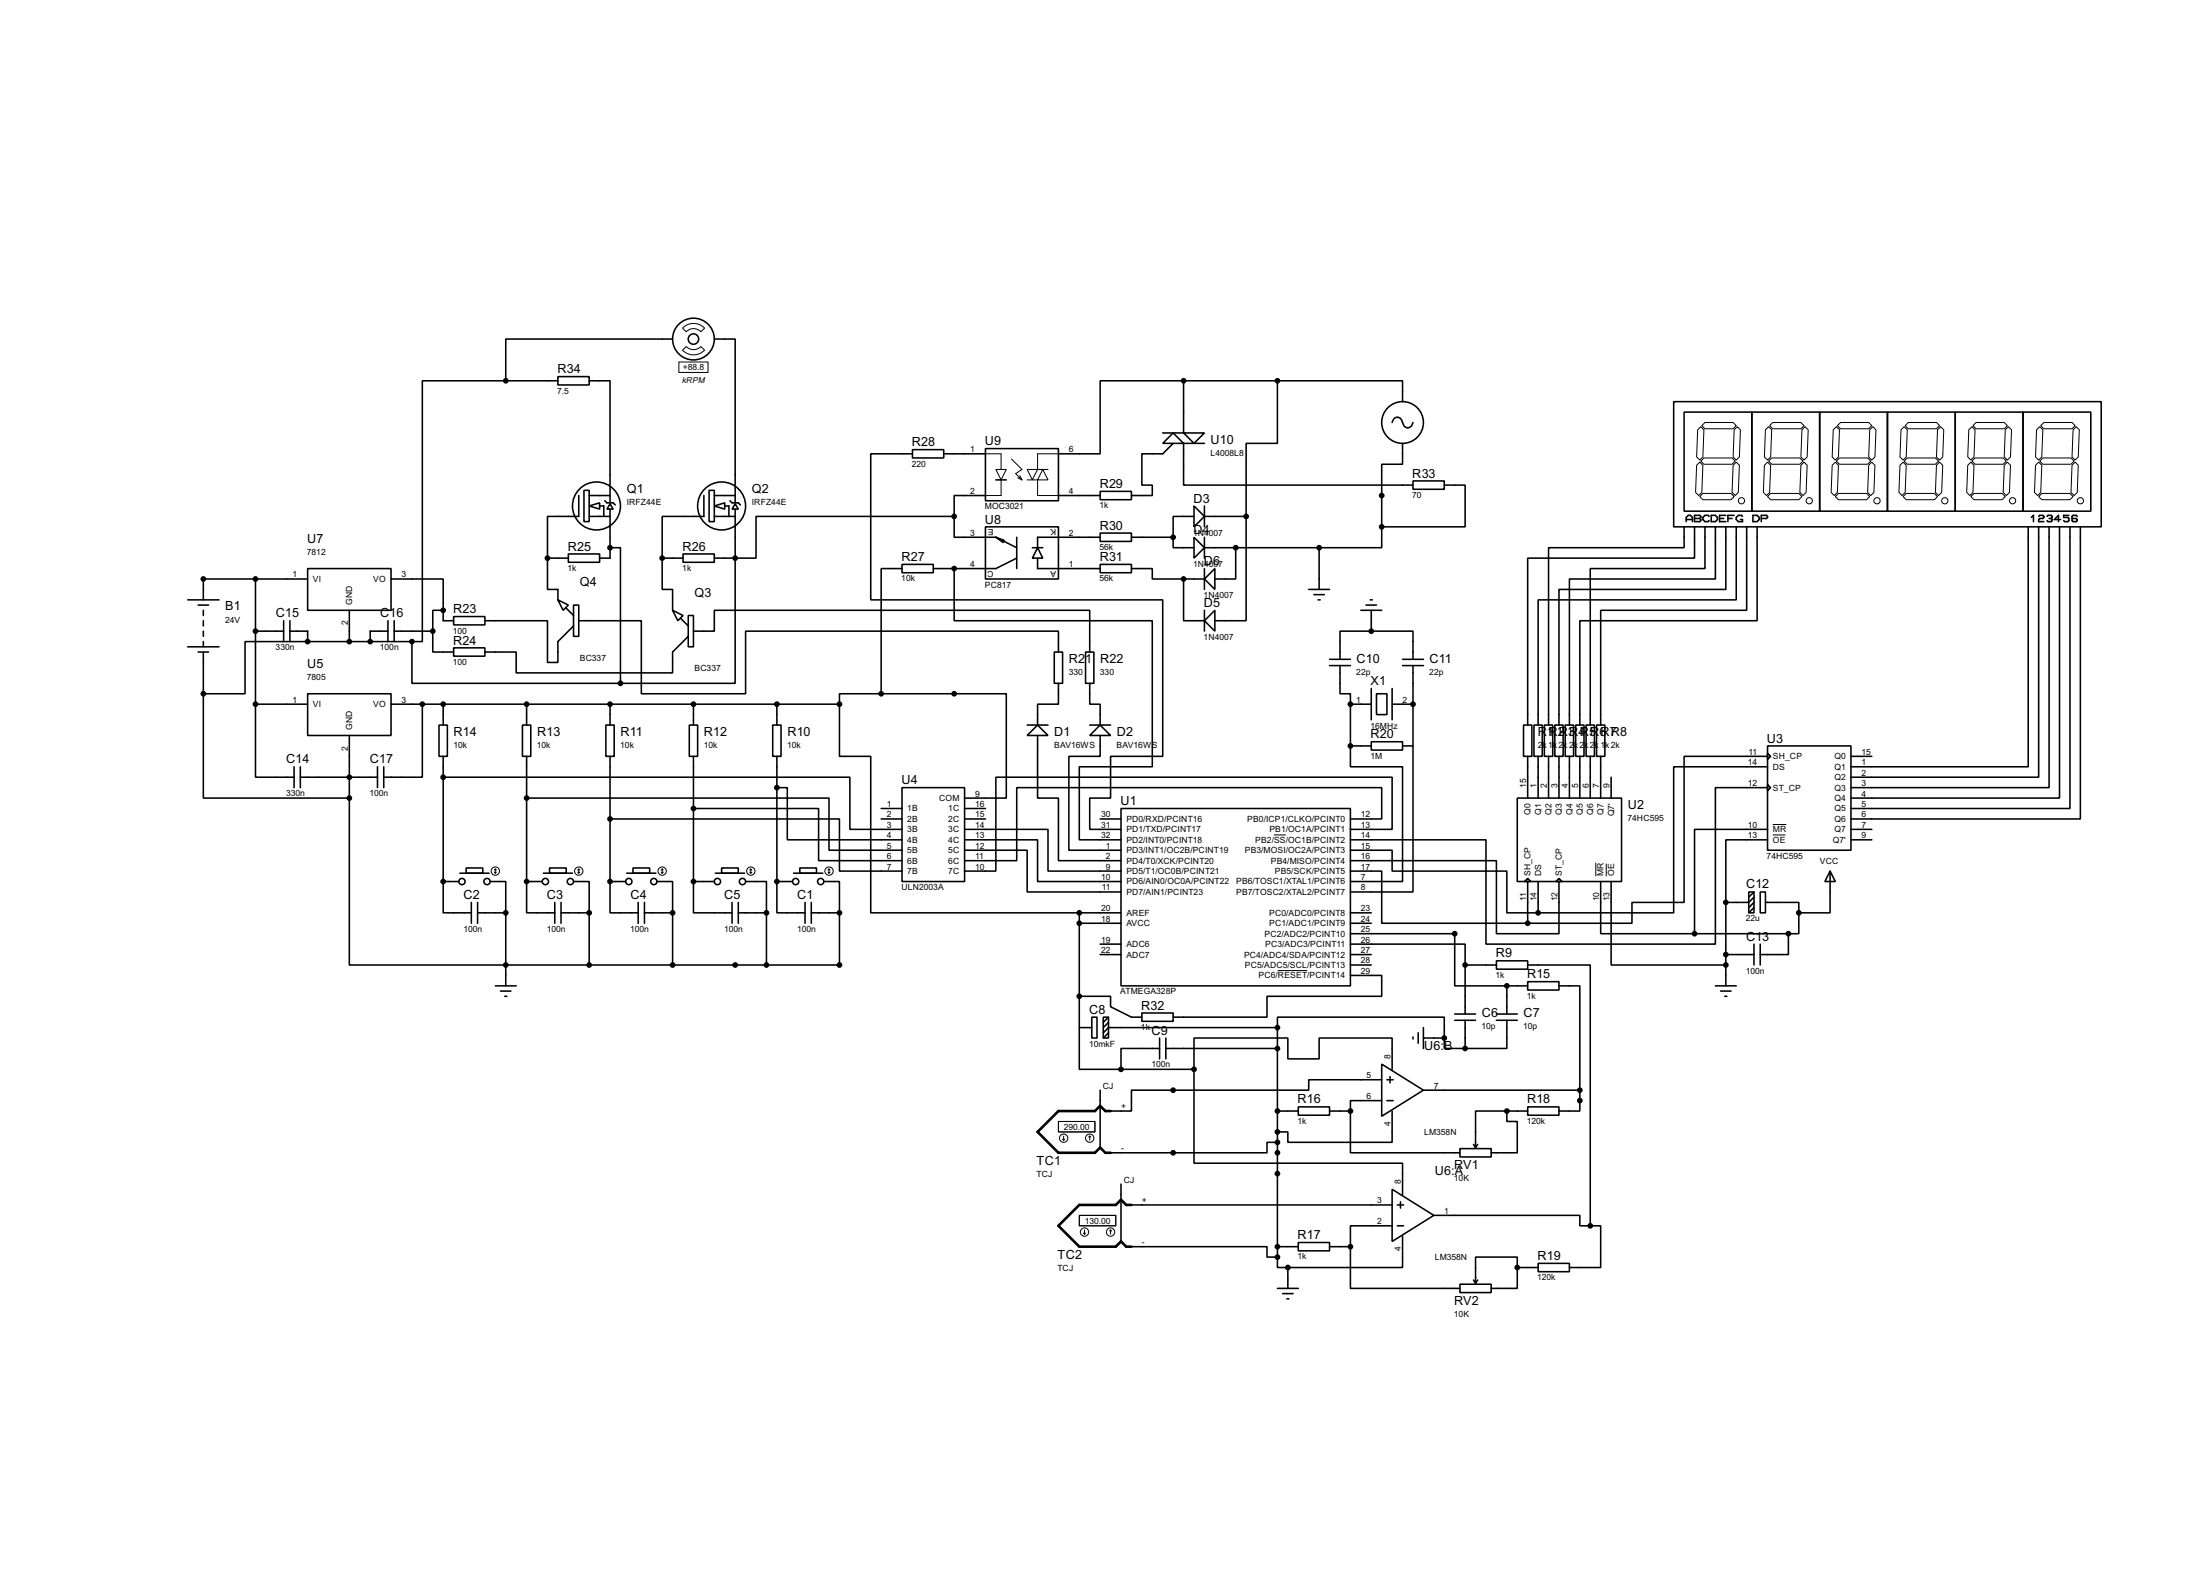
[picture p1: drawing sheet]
<svg xmlns="http://www.w3.org/2000/svg" width="536mm" height="383mm" viewBox="0 0 536 383" stroke-linecap="round" stroke-linejoin="round" font-family="sans-serif">
<g fill="none" stroke="#000" stroke-width=".38">
<path d="M123.2 92.7h-20.3v63.5h-2.6M123.2 92.7h12.7M135.9 91.7h7.6v2h-7.6zM143.5 92.7h5.1v25.4M163.8 82.5h-40.6v10.2M174 82.5h5.1v35.6M288.3 92.7h-20.3v17.8h-10.2M288.3 92.7h22.8M288.3 92.7v12.7h-5.1M311.1 92.7h30.5v5.1M311.1 92.7v15.2h-7.6v17.8M407.7 97.8h104.1v30.5h-104.1z"/>
<path d="M142.2 119.4h1.3v7.6h-1.3zM148.6 118.4v4M172.7 119.4h1.3v7.6h-1.3zM179.1 118.4v4M222.2 109.5h7.7v2h-7.7zM222.2 110.5h-10.1v35.5h71.1v38.1h-12.7v10.2h-5.1v7.6h7.6M229.9 110.5h10.1M240 109.2h17.8v12.7h-17.8zM242.6 116.8h2.5M268 119.6h7.6v2.1h-7.6zM283.2 107.9l2.5-2.5 2.6 2.5zM285.7 107.9l-2.5 2.6h-5.1v7.6h2.6v2.5h-5.1"/>
<path d="M288.3 105.4h5.1l-2.6 2.5zM293.4 107.9h-5.1v10.2h55.9M339.1 102.9a1.27 1.27 0 0 1 1.3-1.3 1.27 1.27 0 0 1 1.2 1.3 1.27 1.27 0 0 0 1.3 1.2 1.27 1.27 0 0 0 1.3-1.2M341.6 107.9v5.1h-5.1v15.3M344.2 117.1h7.6v2h-7.6zM351.8 118.1h5.1v10.2h-20.4M410.2 100.3h16.5v24.2h-16.5zM426.7 100.3h16.5v24.2h-16.5zM443.2 100.3h16.5v24.2h-16.5zM459.7 100.3h16.5v24.2h-16.5zM476.2 100.3h16.6v24.2h-16.6zM492.8 100.3h16.5v24.2h-16.5z"/>
<path d="M74.9 138.4h20.3v10.2h-20.3zM133.3 135.9v7.6h2.6v2.5M133.3 135.9h5.1M138.4 134.9h7.6v2h-7.6zM141 120.6v5.1h-7.7v10.2M143.5 123.2l2.5-.8v1.6zM143.5 120.6h5.1M143.5 125.7h5.1M146 123.2h1.1v2.5M147.3 121.9l.5 .5h1.6l.5 .5M148.6 122.7l.8 1.3h-1.6zM148.6 133.3h2.5v33.1"/>
<path d="M148.6 124v11.9h-2.6M161.3 135.9v7.6h2.5v5.1M161.3 135.9h5.1M166.4 134.9h7.6v2h-7.6zM171.4 120.6v5.1h-10.1v10.2M174 123.2l2.5-.8v1.6zM174 135.9h5.1M174 120.6h5.1M174 125.7h5.1M176.5 123.2h1v2.5M177.8 121.9l.5 .5h1.5l.5 .5M179.1 122.7l.7 1.3h-1.5z"/>
<path d="M179.1 135.9v30.5h-28M179.1 124v11.9M219.7 137.4h7.6v2h-7.6zM219.7 138.4h-5.1v30.5M232.4 138.4v12.7h48.3v35.6h-17.8v17.8h10.1M232.4 125.7v5.1h10.2M232.4 125.7h-48.3v10.2h-5M240 128.3h17.8v12.7h-17.8zM240 120.6h-7.6v5.1M242.6 130.8l5 2.5M242.6 130.8l1.7 1.3M242.6 130.8l2 .8"/>
<path d="M247.6 135.9l-5 2.5h-15.3M247.6 130.8v7.6M251.5 133.3h2.5M252.7 133.3l1.3 2.6h-2.5zM252.7 135.9v2.5h15.3M257.8 120.6h10.2M268 129.8h7.6v2h-7.6zM268 137.4h7.6v2h-7.6zM268 130.8h-15.3v2.5M275.6 138.4h5.1v2.6h7.6M275.6 130.8h10.1M285.7 130.8v2.5h5.1"/>
<path d="M290.8 123.2l2.6 2.5-2.6 2.6zM290.8 130.8l2.6 2.5-2.6 2.6zM290.8 125.7h-5.1v5.1M293.4 133.3h27.9M293.4 125.7h10.1M293.4 123.2v5.1M293.4 130.8v5.1M293.4 138.4v5.1M301 133.3v7.7h-5.1M303.5 125.7v25.4h-7.6M321.3 133.3v10.2M336.5 128.3v5h-15.2"/>
<path d="M410.2 128.3v5h-33v43.2M410.7 127v-1l.5-.5h.5l.5 .5v1M410.7 126.5h1.5M412.7 128.3v7.6h-40.6v40.6M412.7 125.5h1.3l.3 .2-.3 .5 .3 .5-.3 .3h-1.3zM412.7 126.2h1.3M415.3 128.3v10.1h-28v38.1M416.3 125.7l-.2-.2h-.8l-.5 .5v.5l.5 .5h.8l.2-.3M416.8 125.5h1l.5 .5v.5l-.5 .5h-1zM417.8 128.3v12.7h-35.5v35.5M418.8 126.2h1.1M420.4 128.3v15.2h-40.7v33"/>
<path d="M420.4 125.5h-1.6v1.5h1.6M420.9 126.2h1M422.4 125.5h-1.5v1.5M422.9 128.3v17.7h-48.3v30.5M424.4 125.7l-.2-.2h-.8l-.5 .5v.5l.5 .5h1v-.5h-.5M425.4 128.3v20.3h-35.5v27.9M427 125.5h1l.5 .5v.5l-.5 .5h-1zM428 128.3v22.8h-43.2v25.4M429 126.2h1.3l.2-.5-.2-.2h-1.3v1.5M494 128.3v58.4h-43.2M494.8 126l.5-.5v1.5M496.6 128.3v60.9h-45.8"/>
<path d="M496.6 125.7l.2-.2h.8l.2 .5-.2 .2h-.8l-.2 .3v.5h1.2M498.6 125.7l.3-.2h.7l.3 .2-.3 .5M499.1 128.3v63.5h-48.3M499.1 126.2h.5M499.6 126.2l.3 .3-.3 .5h-.7l-.3-.3M501.6 128.3v66h-50.8M501.9 126.5h-1.5l1-1v1.5M503.9 125.5h-1.2v.5h1l.2 .2v.5l-.2 .3h-.8l-.2-.3M504.2 128.3v68.5h-53.4M506 125.7l-.3-.2h-.7l-.3 .2v1l.3 .3h.7l.3-.3-.3-.5h-1M506.7 128.3v71.1h-55.9M45.7 146h7.6"/>
<path d="M45.7 157.5h7.6M48.3 147.3h2.5M48.3 158.7h2.5M49.5 148.6v1.3M49.5 151.1v1.3M49.5 153.7v1.2M49.5 156.2v1.3M49.5 158.7v10.2M62.2 141v30.4M62.2 153.7h6.9M69.1 151.1v5.1M70.6 153.7h4.3v2.5"/>
<path d="M70.6 151.1v5.1M74.9 156.2h-15.2v12.7h-10.2M74.9 141h-25.4v5M74.9 156.2h25.4M85.1 148.6v7.6M94.5 153.7h-4.3v2.5M94.5 151.1v5.1M95.2 141h12.7v7.6M96 153.7h9.4M96 151.1v5.1M100.3 156.2v10.2h50.8M105.4 153.7v5h5.1"/>
<path d="M107.9 148.6h-2.5v5.1M107.9 148.6v2.5h2.6M110.5 150.1h7.6v2h-7.6zM110.5 157.7h7.6v2.1h-7.6zM118.1 151.1h15.2v10.2h2.6v-5.1l3.8-3.8M135.9 146l2.5 1.3-1.2 1.3zM137.9 148.1l1.8 1.8M139.7 147.3h1.3v7.6h-1.3zM141 151.1h15.2v17.8h25.4v-15.2h76.2v5M163.8 148.6l2.6 1.3-1.3 1.2zM165.9 150.6l1.7 1.8M167.6 149.9h1.3v7.6h-1.3z"/>
<path d="M167.6 154.9l-3.8 3.8v5.1h-38.1v-5.1h-7.6M168.9 153.7h5.1v-5.1h91.4v10.1M256.8 158.7h2v7.7h-2zM264.4 158.7h2v7.7h-2zM288.3 141v10.1h5.1M288.3 141h5.1M293.4 151.1l2.5-2.5v5.1zM293.4 141l2.5-2.6v5.1zM293.4 148.6v5.1M318.8 143.5h5M320 144.8h2.6M321.1 146h.5"/>
<path d="M331.5 148.6h5M332.7 147.3h2.6M333.8 146h.5M334 153.7h-7.6v6.8M334 153.7h10.2v6.8M334 148.6v5.1M49.5 168.9v25.4h35.6M62.2 171.4v17.8h9.4M62.2 171.4h12.7M74.9 168.9h20.3v10.2h-20.3zM85.1 179.1v15.2M95.2 171.4h109.3"/>
<path d="M102.9 171.4v17.8h-9.4M106.9 176.5h2.1v7.6h-2.1zM107.9 171.4v5.1M127.3 176.5h2v7.6h-2zM128.3 171.4v5.1M147.6 176.5h2v7.6h-2zM148.6 171.4v5.1M167.9 176.5h2v7.6h-2zM168.9 171.4v5.1M188.2 176.5h2v7.6h-2zM189.2 171.4v5.1M204.5 171.4v12.7h7.6v38.1h50.8"/>
<path d="M214.6 168.9h-10.1v2.5M214.6 168.9h30.5v25.4h-10.2M250.2 176.5h5.1M252.7 176.5l2.6 2.6h-5.1zM252.7 179.1v15.2h5.1v15.2h15.2M257.8 166.4v5h-5.1v5.1M265.4 166.4v5h2.6v5.1M265.4 176.5h5.1M268 176.5l2.5 2.6h-5.1zM268 179.1v5h-7.7v22.9h12.7M323.8 160.5h5.1M323.8 162.1h5.1"/>
<path d="M326.4 162.1v6.8h2.5v2.5M328.9 171.4h5.1M328.9 171.4v10.2M334 167.6v7.7M335.3 168.9h2.5v5.1h-2.5zM339.1 171.4h5.1M339.1 167.6v7.7M341.6 160.5h5.1M341.6 162.1h5.1M344.2 171.4v45.8h-15.3M344.2 162.1v9.3M371.1 176.5h2v7.6h-2z"/>
<path d="M373.6 176.5h2.1v7.6h-2.1zM376.2 176.5h2v7.6h-2zM378.7 176.5h2v7.6h-2zM381.3 176.5h2v7.6h-2zM383.8 176.5h2v7.6h-2zM386.3 176.5h2.1v7.6h-2.1zM388.9 176.5h2v7.6h-2zM71.6 186.7v5.1M73.2 189.2h18.7M73.2 186.7v5.1M85.1 194.3v40.6h119.4v-12.7M91.9 186.7v5.1"/>
<path d="M93.5 186.7v5.1M107.9 189.2h99.1v12.7h12.7M107.9 184.1v30.5M128.3 194.3h73.6v12.7h17.8M128.3 184.1v30.5M148.6 199.4h55.9v12.7h15.2M148.6 184.1v30.5M168.9 196.8h30.5v12.7h20.3M168.9 184.1v30.5M189.2 191.8h2.6v12.7h27.9M189.2 184.1v30.5M214.6 199.4h5.1"/>
<path d="M214.6 196.8h5.1M219.7 191.8h15.2v22.8h-15.2zM234.9 199.4h5.1M234.9 196.8h5.1M268 199.4h5M273 196.8h55.9v43.2h-55.9zM328.9 199.4h7.6v-7.6h-88.9v17.7h-12.7M328.9 181.6v5.1h12.7v27.9h-12.7M328.9 181.6h5.1M334 180.6h7.6v2h-7.6zM341.6 181.6h2.6M369.6 194.3h25.4v20.3h-25.4z"/>
<path d="M372.1 184.1v10.2M374.6 184.1v10.2M377.2 184.1v10.2M379.7 184.1v10.2M382.3 184.1v10.2M384.8 184.1v10.2M387.3 184.1v10.2M389.9 184.1v10.2M392.4 189.2v5.1M430.5 181.6h20.3v25.4h-20.3zM430.5 183.4l.8 .7-.8 .8zM430.5 191l.8 .8-.8 .7z"/>
<path d="M430.5 186.7h-22.8v35.5h-33.1M430.5 184.1h-20.3v35.6h-12.7v5.1h-25.4M430.5 191.8h-12.7v38.1h-55.9v-25.4h-33M450.8 184.1h5.1M107.9 214.6v7.6h6.9M107.9 214.6h3.9M112 212.6h7.1M113.5 211.3h4.1v1.3h-4.1zM114.8 219.7v5.1M116.3 219.7v5.1M119.4 214.6h3.8v7.6M128.3 214.6v7.6h6.8"/>
<path d="M128.3 214.6h3.8M132.3 212.6h7.1M133.9 211.3h4v1.3h-4zM135.1 219.7v5.1M136.7 219.7v5.1M139.7 214.6h3.8v7.6M148.6 214.6v7.6h6.8M148.6 214.6h3.8M152.7 212.6h7.1M154.2 211.3h4v1.3h-4zM155.4 219.7v5.1M157 219.7v5.1"/>
<path d="M160 214.6h3.8v7.6M168.9 214.6v7.6h9.4M168.9 214.6h5.1M174.2 212.6h7.2M175.8 211.3h4v1.3h-4zM178.3 219.7v5.1M179.8 219.7v5.1M181.6 214.6h5.1v7.6M189.2 214.6v7.6h6.9M189.2 214.6h3.8M193.3 212.6h7.1M194.8 211.3h4.1v1.3h-4.1z"/>
<path d="M196.1 219.7v5.1M197.6 219.7v5.1M200.7 214.6h3.8v7.6M234.9 201.9h20.4v10.2h17.7M234.9 204.5h17.8v10.1h20.3M234.9 207h15.3v10.2h22.8M328.9 201.9h10.2v-12.7h-96.5v22.9h-7.7M328.9 207h10.2v5.1h27.9v10.1h7.6M328.9 212.1h7.6v12.7h35.6M328.9 209.5h35.6v17.8h15.2v-12.7M371.3 214.6l.8-.7 .8 .7zM372.1 214.6v10.2"/>
<path d="M374.6 214.6v7.6M379 214.6l.7-.7 .8 .7zM389.9 214.6v12.7h22.8M392.4 214.6v20.3h28M420.4 219.7v20.3M426 217.2h1.2v5h-1.2zM427.2 218.4l-1.2 1.3h-5.6M427.2 219.7l-1.2 1.3M427.2 217.2l-1.2 1.2M428.8 217.2h1.2v5h-1.2zM430 219.7h8.1v2.5M430.5 201.9h-17.8v25.4"/>
<path d="M430.5 204.5h-10.1v15.2M445.8 212.1l1.2 2.5h-2.5zM445.8 212.1v10.1h-7.7M450.8 201.9h5.1M450.8 204.5h5.1M116.3 222.2h6.9M123.2 222.2v17.8M136.7 222.2h6.8M143.5 222.2v12.7M157 222.2h6.8M163.8 222.2v12.7M179.8 222.2h6.9"/>
<path d="M186.7 222.2v12.7M197.6 222.2h6.9M262.9 222.2h10.1M262.9 224.8h10.1M262.9 222.2v20.4M268 232.4h5M268 229.9h5M328.9 229.9h28v5M328.9 237.5h7.6v5.1h-27.9v5h-22.9M328.9 227.3h25.4v12.7h12.7M328.9 222.2h5.1M328.9 234.9h5.1"/>
<path d="M328.9 224.8h5.1M328.9 232.4h5.1M356.9 234.9h7.6M356.9 234.9v12M364.5 233.9h7.6v2.1h-7.6zM372.1 239h7.6v2h-7.6zM372.1 234.9h15.2v63.5M412.7 227.3h22.9M420.4 232.4h6.8M427.2 221l-1.2 1.2M427.2 229.9v5M428.8 229.9v5"/>
<path d="M435.6 227.3v5.1h-6.8M438.1 222.2v5.1h-2.5M120.6 240h5.1M121.9 241.3h2.6M122.9 242.6h.5M262.9 242.6v17.7h10.1M262.9 242.6h7.6v2.5l5.1 2.5h2.5M262.9 250.2h3M265.9 247.6h1.3v5.1h-1.3zM268.7 247.6h1.3v5.1h-1.3zM270 247.6l-1.3 1.3M270 248.9l-1.3 1.3"/>
<path d="M270 251.5l-1.3 1.2M278.1 246.6h7.6v2.1h-7.6zM282.4 255.3h-9.4v5M282.4 252.7v5.1M284 255.3h27.1M284 252.7v5.1M311.1 250.2v-2.6h40.7v5.1M311.1 250.2h-41.1l-1.3 1.3M311.1 250.2v55.9M336.5 259.1l10.2 6.3-10.2 6.4zM344.2 252.5v.5M345.4 251.5v2.5"/>
<path d="M346.7 252.7h5.1M346.7 250.2v5.1M351.8 252.7v2.6h5.1M354.3 248.4h5.1M354.3 246.9h5.1M356.9 248.4v6.9M364.5 248.4h5.1M364.5 246.9h5.1M367 248.4v6.9h-10.1M367 240h5.1M367 240v6.9M379.7 240h5.1v25.4"/>
<path d="M417.8 240h5.1M419.1 241.3h2.5M420.1 242.6h.5M268 265.4v14M273 260.3h17.8M290.8 260.3v-7.6h22.9v5.1h7.6v-5.1h17.8v7.6M290.8 260.3v22.9h50.8v7.6M311.1 278.1h-2.5v2.6h-38.1M311.1 270.5h5.1M316.2 269.5h7.6v2h-7.6zM323.8 270.5h5.1M328.9 270.5v10.2h26.7"/>
<path d="M336.5 268h-7.6v2.5M336.5 262.9h-17.7v2.5h-43.2v5.1h-5.1M337.8 268h1.5M337.8 262.9h1.5M338.6 262.1v1.6M339.1 270.5v7.6h-25.4v-2.5h-2.6M346.7 265.4h38.1M355.6 279.7h7.6v2h-7.6zM358.9 278.6l.5 .8M359.9 278.6l-.5 .8M367 270.5h-7.6v8.9M367 270.5v2.5h2.6v7.7h-6.4"/>
<path d="M367 270.5h5.1M372.1 269.5h7.6v2h-7.6zM384.8 265.4v5.1h-5.1M273 288.3v14M275.6 293.4h63.5M339.1 289.6l10.1 6.3-10.1 6.4zM339.1 298.4h-10.2v5.1M340.4 293.4h1.5M340.4 298.4h1.5M341.1 292.6v1.5M349.2 295.9h35.6v2.5h2.5M387.3 298.4h2.6v10.2h-7.6"/>
<path d="M275.6 303.5h33v2.6h2.5M311.1 306.1v2.5h2.6M311.1 303.5h5.1M311.1 313.7h5.1M312.4 315h2.6M313.4 316.2h.5M313.7 308.6v5.1M316.2 302.5h7.6v2h-7.6zM323.8 303.5h5.1M328.9 303.5v10.2h26.7M341.6 301v7.6h-27.9M355.6 312.7h7.6v2h-7.6z"/>
<path d="M358.9 311.7l.5 .7M359.9 311.7l-.5 .7M369.6 308.6v-2.5h-10.2v6.3M369.6 308.6v5.1h-6.4M369.6 308.6h5M374.6 307.6h7.7v2h-7.7z"/>
<circle cx="168.9" cy="82.5" r="5.1"/>
<circle cx="168.9" cy="82.6" r="1.27"/>
<circle cx="341.6" cy="102.9" r="5.1"/>
<circle cx="145.3" cy="123.2" r="5.8"/>
<circle cx="175.8" cy="123.2" r="5.8"/>
<circle cx="112.5" cy="214.6" r=".76"/>
<circle cx="118.6" cy="214.6" r=".76"/>
<circle cx="132.8" cy="214.6" r=".76"/>
<circle cx="138.9" cy="214.6" r=".76"/>
<circle cx="153.2" cy="214.6" r=".76"/>
<circle cx="159.3" cy="214.6" r=".76"/>
<circle cx="174.8" cy="214.6" r=".76"/>
<circle cx="180.8" cy="214.6" r=".76"/>
<circle cx="193.8" cy="214.6" r=".76"/>
<circle cx="199.9" cy="214.6" r=".76"/>
</g>
<g fill="none" stroke="#000" stroke-width=".24">
<path d="M166.2 79.9a3.7 3.7 0 0 1 5.4 0l-.9 .9a2.51 2.51 0 0 0-3.6 0zM165.4 88.1h7.1v2.6h-7.1zM166.2 85.3l.9-.9a2.51 2.51 0 0 0 3.6 0l.9 .9a3.7 3.7 0 0 1-5.4 0zM240 110.5h3.8v3.8M242.6 114.3h2.5l-1.3 2.5zM243.8 116.8v3.8h-3.8M246.4 111.8l2.5 2.5-1.5 1 1.5 1.5M247.9 116.3l1 .5M248.4 115.8l.5 1M250.2 114.3h2.5l-1.2 2.5zM250.2 116.8h2.5v3.8h5.1M254 114.3l1.3 2.5h-2.6z"/>
<path d="M257.8 110.5h-5.1v3.8h2.6M413.3 113.3l.7-.8 .8 .8-.3 6.6-.7 .7-.8-.7zM413.5 104.6l.8-.7 .7 .7-.2 6.7-.8 .7-.7-.7zM414.3 112.3l.7-.8h6.9l.8 .8-.8 .7h-6.9zM414.5 103.6l.8-.7h6.8l.8 .7-.8 .8h-6.8zM422.1 113.3l.8-.8 .8 .8-.3 6.6-.7 .7-.8-.7zM422.4 104.6l.8-.7 .7 .7-.2 6.7-.8 .7-.8-.7zM429.8 113.3l.7-.8 .8 .8-.3 6.6-.7 .7-.8-.7zM430 104.6l.8-.7 .7 .7-.2 6.7-.8 .7-.7-.7zM430.8 112.3l.7-.8h6.9l.8 .8-.8 .7h-6.9zM431 103.6l.8-.7h6.9l.7 .7-.7 .8h-6.9zM438.7 113.3l.7-.8 .8 .8-.3 6.6-.7 .7-.8-.7z"/>
<path d="M438.9 104.6l.8-.7 .7 .7-.2 6.7-.8 .7-.7-.7zM446.3 113.3l.7-.8 .8 .8-.3 6.6-.7 .7-.8-.7zM446.5 104.6l.8-.7 .8 .7-.3 6.7-.8 .7-.7-.7zM447.3 112.3l.8-.8h6.8l.8 .8-.8 .7h-6.8zM447.5 103.6l.8-.7h6.9l.7 .7-.7 .8h-6.9zM455.2 113.3l.7-.8 .8 .8-.3 6.6-.7 .7-.8-.7zM455.4 104.6l.8-.7 .7 .7-.2 6.7-.8 .7-.7-.7zM462.8 113.3l.7-.8 .8 .8-.2 6.6-.8 .7-.8-.7zM463 104.6l.8-.7 .8 .7-.3 6.7-.8 .7-.7-.7zM463.8 112.3l.8-.8h6.8l.8 .8-.8 .7h-6.8zM464.1 103.6l.7-.7h6.9l.7 .7-.7 .8h-6.9zM471.7 113.3l.7-.8 .8 .8-.3 6.6-.7 .7-.8-.7z"/>
<path d="M471.9 104.6l.8-.7 .8 .7-.3 6.7-.8 .7-.7-.7zM479.3 113.3l.8-.8 .7 .8-.2 6.6-.8 .7-.8-.7zM479.6 104.6l.7-.7 .8 .7-.3 6.7-.7 .7-.8-.7zM480.3 112.3l.8-.8h6.8l.8 .8-.8 .7h-6.8zM480.6 103.6l.7-.7h6.9l.7 .7-.7 .8h-6.9zM488.2 113.3l.7-.8 .8 .8-.2 6.6-.8 .7-.8-.7zM488.4 104.6l.8-.7 .8 .7-.3 6.7-.8 .7-.7-.7zM495.8 113.3l.8-.8 .7 .8-.2 6.6-.8 .7-.7-.7zM496.1 104.6l.7-.7 .8 .7-.3 6.7-.7 .7-.8-.7zM496.8 112.3l.8-.8h6.8l.8 .8-.8 .7h-6.8zM497.1 103.6l.7-.7h6.9l.8 .7-.8 .8h-6.9zM504.7 113.3l.8-.8 .7 .8-.2 6.6-.8 .7-.8-.7z"/>
<path d="M505 104.6l.7-.7 .8 .7-.3 6.7-.7 .7-.8-.7zM414 120.9l.8-.8h6.8l.8 .8-.8 .8h-6.8zM430.5 120.9l.8-.8h6.8l.8 .8-.8 .8h-6.8zM447 120.9l.8-.8h6.9l.7 .8-.7 .8h-6.9zM463.5 120.9l.8-.8h6.9l.7 .8-.7 .8h-6.9zM480.1 120.9l.7-.8h6.9l.7 .8-.7 .8h-6.9zM496.6 120.9l.7-.8h6.9l.8 .8-.8 .8h-6.9zM120.4 212.3l.2 .3M120.6 211.6v1M120.6 211.6l-.2 .2M120.6 211.6l.3 .2M120.9 212.3l-.3 .3"/>
<path d="M140.7 212.3l.3 .3M141 211.6v1M141 211.6l-.3 .2M141 211.6l.2 .2M141.2 212.3l-.2 .3M161 212.3l.3 .3M161.3 211.6v1M161.3 211.6l-.3 .2M161.3 211.6l.2 .2M161.5 212.3l-.2 .3M182.6 212.3l.3 .3M182.9 211.6v1"/>
<path d="M182.9 211.6l-.3 .2M182.9 211.6l.2 .2M183.1 212.3l-.2 .3M201.7 212.3l.2 .3M201.9 211.6v1M201.9 211.6l-.2 .2M201.9 211.6l.3 .2M202.2 212.3l-.3 .3M310.3 203.3h2.9M388.7 210.1v3.3M391.2 210.3v3.1M431.8 203.3h3.1"/>
<path d="M431.8 200.7h3.3M311.2 236.3h7.2M257.8 273h8.9v2.6h-8.9zM258.8 277.4l.3 .2M259.1 276.6v1M259.3 277.4l-.2 .2M265.4 276.6l-.2 .3M265.4 276.6l.3 .3M265.4 276.6v1M262.9 295.9h8.9v2.5h-8.9zM264.2 299.5v1M270.5 299.5l-.2 .2"/>
<path d="M270.5 299.5l.3 .2M270.5 299.5v1M263.9 300.2l.3 .3M264.4 300.2l-.2 .3"/>
<circle cx="424.2" cy="121.9" r=".76"/>
<circle cx="440.7" cy="121.9" r=".76"/>
<circle cx="457.2" cy="121.9" r=".76"/>
<circle cx="473.7" cy="121.9" r=".76"/>
<circle cx="490.2" cy="121.9" r=".76"/>
<circle cx="506.7" cy="121.9" r=".76"/>
<circle cx="120.6" cy="212.1" r="1.02"/>
<circle cx="141" cy="212.1" r="1.02"/>
<circle cx="161.3" cy="212.1" r="1.02"/>
<circle cx="182.9" cy="212.1" r="1.02"/>
<circle cx="201.9" cy="212.1" r="1.02"/>
<circle cx="259.1" cy="277.1" r="1.02"/>
<circle cx="265.4" cy="277.1" r="1.02"/>
<circle cx="264.2" cy="300" r="1.02"/>
<circle cx="270.5" cy="300" r="1.02"/>
</g>
<g fill="#000" stroke="#000" stroke-width=".38">
<circle cx="123.2" cy="92.7" r=".51"/>
<circle cx="288.3" cy="92.7" r=".51"/>
<circle cx="311.1" cy="92.7" r=".51"/>
<circle cx="133.3" cy="135.9" r=".51"/>
<circle cx="148.6" cy="133.3" r=".51"/>
<circle cx="161.3" cy="135.9" r=".51"/>
<circle cx="179.1" cy="135.9" r=".51"/>
<circle cx="232.4" cy="125.7" r=".51"/>
<circle cx="232.4" cy="138.4" r=".51"/>
<circle cx="285.7" cy="130.8" r=".51"/>
<circle cx="301" cy="133.3" r=".51"/>
<circle cx="303.5" cy="125.7" r=".51"/>
<circle cx="321.3" cy="133.3" r=".51"/>
<circle cx="336.5" cy="128.3" r=".51"/>
<circle cx="336.5" cy="120.6" r=".51"/>
<circle cx="49.5" cy="141" r=".51"/>
<circle cx="62.2" cy="141" r=".51"/>
<circle cx="62.2" cy="153.7" r=".51"/>
<circle cx="74.9" cy="156.2" r=".51"/>
<circle cx="85.1" cy="156.2" r=".51"/>
<circle cx="90.2" cy="156.2" r=".51"/>
<circle cx="100.3" cy="156.2" r=".51"/>
<circle cx="105.4" cy="153.7" r=".51"/>
<circle cx="107.9" cy="148.6" r=".51"/>
<circle cx="288.3" cy="141" r=".51"/>
<circle cx="334" cy="153.7" r=".51"/>
<circle cx="49.5" cy="168.9" r=".51"/>
<circle cx="62.2" cy="171.4" r=".51"/>
<circle cx="102.9" cy="171.4" r=".51"/>
<circle cx="107.9" cy="171.4" r=".51"/>
<circle cx="128.3" cy="171.4" r=".51"/>
<circle cx="148.6" cy="171.4" r=".51"/>
<circle cx="151.1" cy="166.4" r=".51"/>
<circle cx="168.9" cy="171.4" r=".51"/>
<circle cx="189.2" cy="171.4" r=".51"/>
<circle cx="204.5" cy="171.4" r=".51"/>
<circle cx="214.6" cy="168.9" r=".51"/>
<circle cx="232.4" cy="168.9" r=".51"/>
<circle cx="328.9" cy="171.4" r=".51"/>
<circle cx="344.2" cy="171.4" r=".51"/>
<circle cx="85.1" cy="189.2" r=".51"/>
<circle cx="85.1" cy="194.3" r=".51"/>
<circle cx="107.9" cy="189.2" r=".51"/>
<circle cx="128.3" cy="194.3" r=".51"/>
<circle cx="148.6" cy="199.4" r=".51"/>
<circle cx="168.9" cy="196.8" r=".51"/>
<circle cx="189.2" cy="191.8" r=".51"/>
<circle cx="328.9" cy="181.6" r=".51"/>
<circle cx="107.9" cy="214.6" r=".51"/>
<circle cx="128.3" cy="214.6" r=".51"/>
<circle cx="148.6" cy="214.6" r=".51"/>
<circle cx="168.9" cy="214.6" r=".51"/>
<circle cx="189.2" cy="214.6" r=".51"/>
<circle cx="420.4" cy="219.7" r=".51"/>
<circle cx="123.2" cy="222.2" r=".51"/>
<circle cx="123.2" cy="234.9" r=".51"/>
<circle cx="143.5" cy="234.9" r=".51"/>
<circle cx="143.5" cy="222.2" r=".51"/>
<circle cx="163.8" cy="222.2" r=".51"/>
<circle cx="163.8" cy="234.9" r=".51"/>
<circle cx="179.1" cy="234.9" r=".51"/>
<circle cx="186.7" cy="222.2" r=".51"/>
<circle cx="186.7" cy="234.9" r=".51"/>
<circle cx="204.5" cy="222.2" r=".51"/>
<circle cx="204.5" cy="234.9" r=".51"/>
<circle cx="262.9" cy="224.8" r=".51"/>
<circle cx="262.9" cy="222.2" r=".51"/>
<circle cx="354.3" cy="227.3" r=".51"/>
<circle cx="356.9" cy="234.9" r=".51"/>
<circle cx="372.1" cy="224.8" r=".51"/>
<circle cx="374.6" cy="222.2" r=".51"/>
<circle cx="412.7" cy="227.3" r=".51"/>
<circle cx="420.4" cy="234.9" r=".51"/>
<circle cx="420.4" cy="232.4" r=".51"/>
<circle cx="435.6" cy="227.3" r=".51"/>
<circle cx="438.1" cy="222.2" r=".51"/>
<circle cx="262.9" cy="242.6" r=".51"/>
<circle cx="311.1" cy="255.3" r=".51"/>
<circle cx="311.1" cy="250.2" r=".51"/>
<circle cx="351.8" cy="252.7" r=".51"/>
<circle cx="356.9" cy="255.3" r=".51"/>
<circle cx="367" cy="240" r=".51"/>
<circle cx="273" cy="260.3" r=".51"/>
<circle cx="285.7" cy="265.4" r=".51"/>
<circle cx="290.8" cy="260.3" r=".51"/>
<circle cx="311.1" cy="270.5" r=".51"/>
<circle cx="311.1" cy="278.1" r=".51"/>
<circle cx="311.1" cy="275.6" r=".51"/>
<circle cx="328.9" cy="270.5" r=".51"/>
<circle cx="367" cy="270.5" r=".51"/>
<circle cx="384.8" cy="265.4" r=".51"/>
<circle cx="384.8" cy="268" r=".51"/>
<circle cx="285.7" cy="280.7" r=".51"/>
<circle cx="311.1" cy="285.7" r=".51"/>
<circle cx="311.1" cy="280.7" r=".51"/>
<circle cx="387.3" cy="298.4" r=".51"/>
<circle cx="311.1" cy="306.1" r=".51"/>
<circle cx="311.1" cy="303.5" r=".51"/>
<circle cx="313.7" cy="308.6" r=".51"/>
<circle cx="328.9" cy="303.5" r=".51"/>
<circle cx="369.6" cy="308.6" r=".51"/>
</g>
<path d="M270.5 270.5h-1.3l-1.2-1.3-1.3 1.3h-8.9l-5.1 5.1 5.1 5.1h8.9l1.3-1.3 1.2 1.3h1.3M275.6 293.4h-1.3l-1.3-1.3-1.2 1.3h-8.9l-5.1 5 5.1 5.1h8.9l1.2-1.2 1.3 1.2h1.3" fill="none" stroke="#000" stroke-width=".63"/>
<g font-size="3.4">
<text x="135.8" y="90.9">R34</text>
<text x="294.9" y="108">U10</text>
<text x="222.1" y="108.7">R28</text>
<text x="239.9" y="108.4">U9</text>
<text x="152.7" y="119.9">Q1</text>
<text x="183.1" y="119.9">Q2</text>
<text x="267.9" y="118.8">R29</text>
<text x="344" y="116.3">R33</text>
<text x="290.7" y="122.4">D3</text>
<text x="239.9" y="127.5">U8</text>
<text x="267.9" y="129">R30</text>
<text x="290.7" y="130">D4</text>
<text x="74.8" y="132.1">U7</text>
<text x="138.3" y="134.1">R25</text>
<text x="166.3" y="134.1">R26</text>
<text x="219.6" y="136.6">R27</text>
<text x="267.9" y="136.6">R31</text>
<text x="293.2" y="137.6">D6</text>
<text x="141.2" y="142.7">Q4</text>
<text x="54.9" y="148.6">B1</text>
<text x="110.4" y="149.3">R23</text>
<text x="169.2" y="145.2">Q3</text>
<text x="293.2" y="147.8">D5</text>
<text x="67.2" y="150.3">C15</text>
<text x="92.6" y="150.3">C16</text>
<text x="110.4" y="156.9">R24</text>
<text x="260.4" y="161.3">R21</text>
<text x="268" y="161.3">R22</text>
<text x="330.4" y="161.3">C10</text>
<text x="348.2" y="161.3">C11</text>
<text x="74.8" y="162.6">U5</text>
<text x="333.9" y="166.8">X1</text>
<text x="110.5" y="179.1">R14</text>
<text x="130.8" y="179.1">R13</text>
<text x="151.1" y="179.1">R11</text>
<text x="171.5" y="179.1">R12</text>
<text x="191.8" y="179.1">R10</text>
<text x="256.8" y="179.1">D1</text>
<text x="272" y="179.1">D2</text>
<text x="333.9" y="179.8">R20</text>
<text x="374.6" y="179.1">R</text>
<text x="376.9" y="179.1">1</text>
<text x="377.2" y="179.1">R</text>
<text x="379.4" y="179.1">2</text>
<text x="379.7" y="179.1">R</text>
<text x="382" y="179.1">3</text>
<text x="382.2" y="179.1">R</text>
<text x="384.5" y="179.1">4</text>
<text x="384.8" y="179.1">R</text>
<text x="387.1" y="179.1">5</text>
<text x="387.3" y="179.1">R</text>
<text x="389.6" y="179.1">6</text>
<text x="389.9" y="179.1">R7R8</text>
<text x="69.7" y="185.9">C14</text>
<text x="90.1" y="185.9">C17</text>
<text x="430.4" y="180.8">U3</text>
<text x="219.6" y="191">U4</text>
<text x="272.9" y="196">U1</text>
<text x="396.5" y="196.8">U2</text>
<text x="112.9" y="218.9">C2</text>
<text x="133.2" y="218.9">C3</text>
<text x="153.6" y="218.9">C4</text>
<text x="176.4" y="218.9">C5</text>
<text x="194.2" y="218.9">C1</text>
<text x="425.3" y="216.3">C12</text>
<text x="364.3" y="233.1">R9</text>
<text x="425.3" y="229">C13</text>
<text x="372" y="238.2">R15</text>
<text x="278" y="245.8">R32</text>
<text x="265.3" y="246.8">C8</text>
<text x="280.5" y="251.9">C9</text>
<text x="360.9" y="247.7">C6</text>
<text x="371.1" y="247.7">C7</text>
<text x="346.9" y="255.7">U6:B</text>
<text x="316.1" y="268.6">R16</text>
<text x="372" y="268.6">R18</text>
<text x="252.5" y="283.7">TC1</text>
<text x="349.5" y="286.2">U6:A</text>
<text x="354.2" y="284.6">RV1</text>
<text x="316.1" y="301.7">R17</text>
<text x="257.6" y="306.6">TC2</text>
<text x="374.5" y="306.7">R19</text>
<text x="354.2" y="317.6">RV2</text>
</g>
<g font-size="2.3">
<text x="135.7" y="95.8">7.5</text>
<text x="166.3" y="90.1">+88.8</text>
<text x="222.1" y="113.6">220</text>
<text x="236.3" y="110.1">1</text>
<text x="260.3" y="110.1">6</text>
<text x="294.8" y="111">L4008L8</text>
<text x="152.6" y="122.9">IRFZ44E</text>
<text x="183.1" y="122.9">IRFZ44E</text>
<text x="236.3" y="120.3">2</text>
<text x="239.9" y="124">MOC3021</text>
<text x="260.3" y="120.3">4</text>
<text x="267.8" y="123.8">1k</text>
<text x="344" y="121.2">70</text>
<text x="236.3" y="130.4">3</text>
<text x="242" y="128.8" transform="rotate(-180 242 128.8)">E</text>
<text x="257.2" y="128.8" transform="rotate(-180 257.2 128.8)">K</text>
<text x="260.3" y="130.4">2</text>
<text x="290.6" y="130.4">1N4007</text>
<text x="74.8" y="135.1">7812</text>
<text x="267.8" y="133.9">56k</text>
<text x="71.2" y="140.6">1</text>
<text x="76.2" y="141.7">VI</text>
<text x="90.9" y="141.7">VO</text>
<text x="97.8" y="140.6">3</text>
<text x="138.3" y="139">1k</text>
<text x="166.2" y="139">1k</text>
<text x="219.5" y="141.6">10k</text>
<text x="236.3" y="138">4</text>
<text x="239.9" y="143.1">PC817</text>
<text x="242" y="139" transform="rotate(-180 242 139)">C</text>
<text x="257.2" y="139" transform="rotate(-180 257.2 139)">A</text>
<text x="260.3" y="138">1</text>
<text x="267.8" y="141.6">56k</text>
<text x="290.6" y="138">1N4007</text>
<text x="85.8" y="147.3" transform="rotate(-90 85.8 147.3)">GND</text>
<text x="293.2" y="145.6">1N4007</text>
<text x="54.8" y="151.6">24V</text>
<text x="84.7" y="152.3" transform="rotate(-90 84.7 152.3)">2</text>
<text x="110.3" y="154.3">100</text>
<text x="293.2" y="155.8">1N4007</text>
<text x="67.1" y="158.3">330n</text>
<text x="92.5" y="158.3">100n</text>
<text x="110.3" y="161.9">100</text>
<text x="141.2" y="160.9">BC337</text>
<text x="74.8" y="165.6">7805</text>
<text x="169.2" y="163.4">BC337</text>
<text x="260.3" y="164.3">330</text>
<text x="267.9" y="164.3">330</text>
<text x="330.4" y="164.3">22p</text>
<text x="348.1" y="164.3">22p</text>
<text x="71.2" y="171.1">1</text>
<text x="76.2" y="172.2">VI</text>
<text x="90.9" y="172.2">VO</text>
<text x="97.8" y="171.1">3</text>
<text x="330.3" y="171.1">1</text>
<text x="341.6" y="171.1">2</text>
<text x="85.8" y="177.8" transform="rotate(-90 85.8 177.8)">GND</text>
<text x="333.8" y="177.4">16MHz</text>
<text x="84.7" y="182.8" transform="rotate(-90 84.7 182.8)">2</text>
<text x="110.4" y="182.1">10k</text>
<text x="130.8" y="182.1">10k</text>
<text x="151.1" y="182.1">10k</text>
<text x="171.4" y="182.1">10k</text>
<text x="191.7" y="182.1">10k</text>
<text x="256.8" y="182.1">BAV16WS</text>
<text x="272" y="182.1">BAV16WS</text>
<text x="333.8" y="184.7">1M</text>
<text x="374.6" y="182.1">2</text>
<text x="375.7" y="182.1">k</text>
<text x="377.1" y="182.1">1</text>
<text x="378.2" y="182.1">k</text>
<text x="379.6" y="182.1">2</text>
<text x="380.8" y="182.1">k</text>
<text x="382.2" y="182.1">2</text>
<text x="383.3" y="182.1">k</text>
<text x="384.7" y="182.1">2</text>
<text x="385.9" y="182.1">k</text>
<text x="387.3" y="182.1">2</text>
<text x="388.4" y="182.1">k</text>
<text x="389.8" y="182.1">1</text>
<text x="390.9" y="182.1">k2k</text>
<text x="425.9" y="183.8">11</text>
<text x="431.8" y="184.9">SH_CP</text>
<text x="446.8" y="184.9">Q0</text>
<text x="453.4" y="183.8">15</text>
<text x="371.7" y="191.8" transform="rotate(-90 371.7 191.8)">15</text>
<text x="374.3" y="191.8" transform="rotate(-90 374.3 191.8)">1</text>
<text x="376.8" y="191.8" transform="rotate(-90 376.8 191.8)">2</text>
<text x="379.3" y="191.8" transform="rotate(-90 379.3 191.8)">3</text>
<text x="381.9" y="191.8" transform="rotate(-90 381.9 191.8)">4</text>
<text x="384.4" y="191.8" transform="rotate(-90 384.4 191.8)">5</text>
<text x="387" y="191.8" transform="rotate(-90 387 191.8)">6</text>
<text x="389.5" y="191.8" transform="rotate(-90 389.5 191.8)">7</text>
<text x="392" y="191.8" transform="rotate(-90 392 191.8)">9</text>
<text x="425.7" y="191.4">12</text>
<text x="425.7" y="186.3">14</text>
<text x="431.8" y="187.4">DS</text>
<text x="446.8" y="187.4">Q1</text>
<text x="446.8" y="189.9">Q2</text>
<text x="453.4" y="186.3">1</text>
<text x="453.4" y="188.8">2</text>
<text x="453.4" y="191.4">3</text>
<text x="69.7" y="193.8">330n</text>
<text x="90" y="193.8">100n</text>
<text x="216" y="196.5">1</text>
<text x="221" y="197.6">1B</text>
<text x="228.8" y="195">COM</text>
<text x="231" y="197.6">1C</text>
<text x="237.5" y="196.5">16</text>
<text x="237.5" y="193.9">9</text>
<text x="431.8" y="192.5">ST_CP</text>
<text x="446.8" y="192.5">Q3</text>
<text x="446.8" y="195">Q4</text>
<text x="446.8" y="197.6">Q5</text>
<text x="453.4" y="193.9">4</text>
<text x="453.4" y="196.5">5</text>
<text x="216" y="199">2</text>
<text x="216" y="201.5">3</text>
<text x="221" y="200.1">2B</text>
<text x="221" y="202.6">3B</text>
<text x="231" y="200.1">2C</text>
<text x="231" y="202.6">3C</text>
<text x="237.5" y="199">15</text>
<text x="237.5" y="201.5">14</text>
<text x="268.2" y="201.5">31</text>
<text x="268.2" y="199">30</text>
<text x="274.4" y="202.6">PD1/TXD/PCINT17</text>
<text x="274.4" y="200.1">PD0/RXD/PCINT16</text>
<text x="303.8" y="200.1">PB0/ICP1/CLKO/PCINT0</text>
<text x="309.2" y="202.6">PB1/OC1A/PCINT1</text>
<text x="331.5" y="199">12</text>
<text x="331.5" y="201.5">13</text>
<text x="372.8" y="198.3" transform="rotate(-90 372.8 198.3)">Q0</text>
<text x="375.4" y="198.3" transform="rotate(-90 375.4 198.3)">Q1</text>
<text x="377.9" y="198.3" transform="rotate(-90 377.9 198.3)">Q2</text>
<text x="380.4" y="198.3" transform="rotate(-90 380.4 198.3)">Q3</text>
<text x="383" y="198.3" transform="rotate(-90 383 198.3)">Q4</text>
<text x="385.5" y="198.3" transform="rotate(-90 385.5 198.3)">Q5</text>
<text x="388.1" y="198.3" transform="rotate(-90 388.1 198.3)">Q6</text>
<text x="390.6" y="198.3" transform="rotate(-90 390.6 198.3)">Q7</text>
<text x="393.1" y="198.7" transform="rotate(-90 393.1 198.7)">Q7'</text>
<text x="396.4" y="199.8">74HC595</text>
<text x="425.7" y="201.5">10</text>
<text x="431.8" y="202.6">MR</text>
<text x="446.8" y="200.1">Q6</text>
<text x="446.8" y="202.6">Q7</text>
<text x="453.4" y="199">6</text>
<text x="453.4" y="201.5">7</text>
<text x="216" y="204.1">4</text>
<text x="216" y="206.6">5</text>
<text x="216" y="209.2">6</text>
<text x="221" y="205.2">4B</text>
<text x="221" y="207.7">5B</text>
<text x="231" y="205.2">4C</text>
<text x="231" y="207.7">5C</text>
<text x="237.5" y="204.1">13</text>
<text x="237.5" y="206.6">12</text>
<text x="237.5" y="209.2">11</text>
<text x="268.2" y="204.1">32</text>
<text x="269.4" y="209.2">2</text>
<text x="269.4" y="206.6">1</text>
<text x="274.4" y="207.7">PD3/INT1/OC2B/PCINT19</text>
<text x="274.4" y="205.2">PD2/INT0/PCINT18</text>
<text x="303.2" y="207.7">PB3/MOSI/OC2A/PCINT3</text>
<text x="305.8" y="205.2">PB2/SS/OC1B/PCINT2</text>
<text x="331.5" y="206.6">15</text>
<text x="331.5" y="204.1">14</text>
<text x="331.5" y="209.2">16</text>
<text x="425.7" y="204.1">13</text>
<text x="430.3" y="209.1">74HC595</text>
<text x="431.8" y="205.2">OE</text>
<text x="446.4" y="205.2">Q7'</text>
<text x="453.4" y="204.1">9</text>
<text x="216" y="211.7">7</text>
<text x="221" y="210.3">6B</text>
<text x="221" y="212.8">7B</text>
<text x="231" y="210.3">6C</text>
<text x="231" y="212.8">7C</text>
<text x="237.5" y="211.7">10</text>
<text x="268.2" y="214.2">10</text>
<text x="269.4" y="211.7">9</text>
<text x="274.4" y="215.3">PD6/AIN0/OC0A/PCINT22</text>
<text x="274.4" y="212.8">PD5/T1/OC0B/PCINT21</text>
<text x="274.4" y="210.3">PD4/T0/XCK/PCINT20</text>
<text x="301.1" y="215.3">PB6/TOSC1/XTAL1/PCINT6</text>
<text x="309.6" y="210.3">PB4/MISO/PCINT4</text>
<text x="310.6" y="212.8">PB5/SCK/PCINT5</text>
<text x="331.5" y="211.7">17</text>
<text x="331.5" y="214.2">7</text>
<text x="372.8" y="213.3" transform="rotate(-90 372.8 213.3)">SH_CP</text>
<text x="375.4" y="213.3" transform="rotate(-90 375.4 213.3)">DS</text>
<text x="380.4" y="213.3" transform="rotate(-90 380.4 213.3)">ST_CP</text>
<text x="390.6" y="213.3" transform="rotate(-90 390.6 213.3)">MR</text>
<text x="393.1" y="213.3" transform="rotate(-90 393.1 213.3)">OE</text>
<text x="443.3" y="210.3">VCC</text>
<text x="219.6" y="216.7">ULN2003A</text>
<text x="268.2" y="221.9">20</text>
<text x="268.4" y="216.8">11</text>
<text x="274.4" y="217.9">PD7/AIN1/PCINT23</text>
<text x="301.1" y="217.9">PB7/TOSC2/XTAL2/PCINT7</text>
<text x="331.5" y="216.8">8</text>
<text x="331.5" y="221.9">23</text>
<text x="371.7" y="219.3" transform="rotate(-90 371.7 219.3)">11</text>
<text x="374.3" y="219.5" transform="rotate(-90 374.3 219.5)">14</text>
<text x="379.3" y="219.5" transform="rotate(-90 379.3 219.5)">12</text>
<text x="389.5" y="219.5" transform="rotate(-90 389.5 219.5)">10</text>
<text x="392" y="219.5" transform="rotate(-90 392 219.5)">13</text>
<text x="112.9" y="226.9">100n</text>
<text x="133.2" y="226.9">100n</text>
<text x="153.5" y="226.9">100n</text>
<text x="176.4" y="226.9">100n</text>
<text x="194.1" y="226.9">100n</text>
<text x="268.2" y="224.4">18</text>
<text x="274.4" y="225.5">AVCC</text>
<text x="274.4" y="223">AREF</text>
<text x="309.2" y="225.5">PC1/ADC1/PCINT9</text>
<text x="309.2" y="223">PC0/ADC0/PCINT8</text>
<text x="331.5" y="226.9">25</text>
<text x="331.5" y="224.4">24</text>
<text x="425.2" y="224.3">22u</text>
<text x="268.2" y="229.5">19</text>
<text x="268.2" y="232">22</text>
<text x="274.4" y="230.6">ADC6</text>
<text x="274.4" y="233.1">ADC7</text>
<text x="303" y="233.1">PC4/ADC4/SDA/PCINT12</text>
<text x="308" y="228">PC2/ADC2/PCINT10</text>
<text x="308.2" y="230.6">PC3/ADC3/PCINT11</text>
<text x="331.5" y="232">27</text>
<text x="331.5" y="229.5">26</text>
<text x="303.2" y="235.7">PC5/ADC5/SCL/PCINT13</text>
<text x="306.6" y="238.2">PC6/RESET/PCINT14</text>
<text x="331.5" y="237.1">29</text>
<text x="331.5" y="234.6">28</text>
<text x="364.3" y="238">1k</text>
<text x="425.2" y="237">100n</text>
<text x="272.9" y="242.1">ATMEGA328P</text>
<text x="371.9" y="243.1">1k</text>
<text x="277.9" y="250.7">1k</text>
<text x="360.8" y="250.6">10p</text>
<text x="371" y="250.6">10p</text>
<text x="265.3" y="254.8">10mkF</text>
<text x="338.7" y="257.8" transform="rotate(-90 338.7 257.8)">8</text>
<text x="280.5" y="259.9">100n</text>
<text x="332.9" y="262.5">5</text>
<text x="268.6" y="265">CJ</text>
<text x="332.9" y="267.6">6</text>
<text x="349.2" y="265">7</text>
<text x="259.1" y="275">290.00</text>
<text x="273" y="270.1">+</text>
<text x="316" y="273.6">1k</text>
<text x="338.7" y="274.2" transform="rotate(-90 338.7 274.2)">4</text>
<text x="371.9" y="273.6">120k</text>
<text x="273" y="280.3">-</text>
<text x="346.9" y="276.4">LM358N</text>
<text x="252.5" y="286.7">TCJ</text>
<text x="273.7" y="287.9">CJ</text>
<text x="354.1" y="287.6">10K</text>
<text x="278.1" y="293">+</text>
<text x="335.4" y="293">3</text>
<text x="341.2" y="288.3" transform="rotate(-90 341.2 288.3)">8</text>
<text x="264.2" y="297.9">130.00</text>
<text x="335.4" y="298.1">2</text>
<text x="351.8" y="295.5">1</text>
<text x="278.1" y="303.1">-</text>
<text x="341.2" y="304.7" transform="rotate(-90 341.2 304.7)">4</text>
<text x="257.5" y="309.5">TCJ</text>
<text x="316" y="306.6">1k</text>
<text x="349.5" y="306.9">LM358N</text>
<text x="374.4" y="311.7">120k</text>
<text x="354.1" y="320.6">10K</text>
</g>
<text font-size="2.2" x="166.2" y="93.3">kRPM</text>
</svg>
